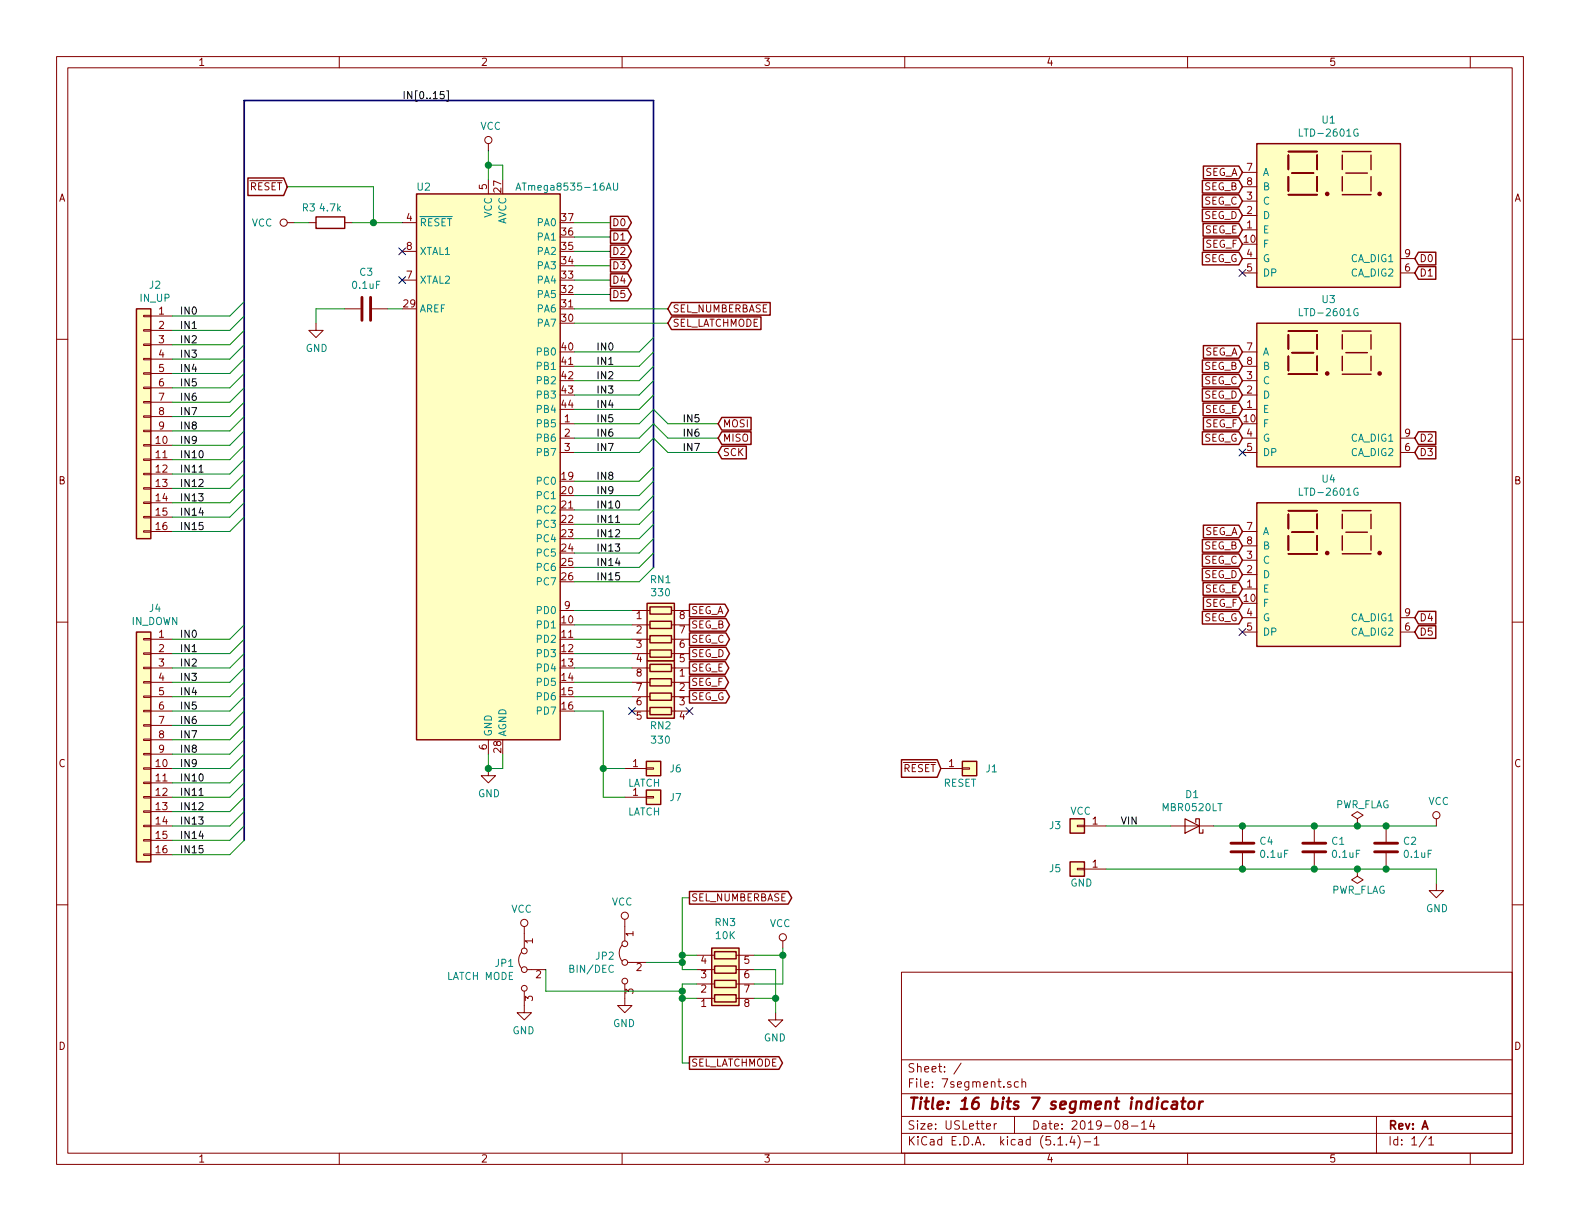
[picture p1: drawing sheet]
<svg xmlns="http://www.w3.org/2000/svg" width="279mm" height="216mm" viewBox="0 0 279 216" stroke-linecap="round" stroke-linejoin="round" font-family="sans-serif">
<g fill="none" stroke="#840000" stroke-width=".18">
<path d="M10 10h259.4v195.9h-259.4zM12 12h255.4v191.9h-255.4zM60 10v2M110 10v2M160 10v2M210 10v2M260 10v2M50.8 39.4h1.3M54.6 39.4h1.3M61 39.4h1.2M71.1 39.4h2.6M86.4 25.4v1.3"/>
<path d="M86.4 31.8v2.5M219.7 38.1h2.5M219.7 35.6h2.5M219.7 30.5h2.5M219.7 33h2.5M10 60h2M25.4 58.3h1.3v.2h-1.3zM25.4 55.8h1.3v.2h-1.3zM26.7 55.9h3.8M26.7 58.4h3.8M55.9 57.2v1.2h1.2l-1.2 1.3-1.3-1.3h1.3M61 54.6h2.8"/>
<path d="M65.8 54.6h2.8M71.1 49.5h2.6M71.1 44.5h2.6M219.7 40.6h2.5M219.7 45.7h2.5M219.7 48.3h2.5M247.6 45.7h2.6M247.6 48.3h2.6M267.4 60h2M25.4 78.6h1.3v.3h-1.3zM25.4 76.1h1.3v.2h-1.3zM25.4 71h1.3v.2h-1.3z"/>
<path d="M25.4 68.5h1.3v.2h-1.3zM25.4 65.9h1.3v.3h-1.3zM25.4 63.4h1.3v.2h-1.3zM25.4 73.5h1.3v.3h-1.3zM25.4 60.8h1.3v.3h-1.3zM26.7 78.7h3.8M26.7 61h3.8M26.7 63.5h3.8M26.7 66h3.8M26.7 68.6h3.8M26.7 71.1h3.8M26.7 73.7h3.8"/>
<path d="M26.7 76.2h3.8M99.1 77.5h2.5M99.1 74.9h2.5M219.7 72.4h2.5M219.7 69.9h2.5M219.7 67.3h2.5M219.7 77.5h2.5M219.7 62.2h2.5M219.7 64.8h2.5M247.6 77.5h2.6M25.4 81.2h1.3v.2h-1.3zM25.4 83.7h1.3v.2h-1.3z"/>
<path d="M25.4 86.2h1.3v.3h-1.3zM25.4 88.8h1.3v.2h-1.3zM25.4 91.3h1.3v.3h-1.3zM25.4 93.9h1.3v.2h-1.3zM26.7 94h3.8M26.7 81.3h3.8M26.7 83.8h3.8M26.7 86.4h3.8M26.7 88.9h3.8M26.7 91.4h3.8M99.1 80h2.5M219.7 99.1h2.5"/>
<path d="M219.7 94h2.5M219.7 96.5h2.5M219.7 80h2.5M247.6 80h2.6M10 110h2M25.4 118h1.3v.2h-1.3zM25.4 115.4h1.3v.3h-1.3zM25.4 112.9h1.3v.3h-1.3zM26.7 113h3.8M26.7 115.6h3.8M26.7 118.1h3.8M99.1 108h2.5"/>
<path d="M111.8 113h3.1M111.8 115.6h3.1M111.8 118.1h3.1M111.8 108h3.1M111.8 110.5h3.1M118.7 113h3.2M118.7 115.6h3.2M118.7 118.1h3.2M118.7 108h3.2M118.7 110.5h3.2M219.7 104.1h2.5M219.7 101.6h2.5"/>
<path d="M219.7 109.2h2.5M219.7 111.8h2.5M247.6 109.2h2.6M247.6 111.8h2.6M267.4 110h2M25.4 135.8h1.3v.2h-1.3zM25.4 138.3h1.3v.3h-1.3zM25.4 133.2h1.3v.3h-1.3zM25.4 128.1h1.3v.3h-1.3zM25.4 125.6h1.3v.3h-1.3zM25.4 123.1h1.3v.2h-1.3zM25.4 120.5h1.3v.3h-1.3z"/>
<path d="M25.4 130.7h1.3v.2h-1.3zM26.7 135.9h3.8M26.7 138.4h3.8M26.7 120.7h3.8M26.7 123.2h3.8M26.7 125.7h3.8M26.7 128.3h3.8M26.7 130.8h3.8M26.7 133.4h3.8M86.4 135.9v1.3h1.2l-1.2 1.2-1.3-1.2h1.3M86.4 130.8v2.6M110.5 135.9h3.8"/>
<path d="M111.8 120.7h3.1M111.8 123.2h3.1M111.8 125.7h3.1M114.3 135.8h1.3v.2h-1.3zM118.7 120.7h3.2M118.7 123.2h3.2M118.7 125.7h3.2M166.4 135.9h3.8M170.2 135.8h1.2v.2h-1.2zM10 160h2M25.4 140.8h1.3v.3h-1.3zM25.4 143.4h1.3v.2h-1.3z"/>
<path d="M25.4 145.9h1.3v.3h-1.3zM25.4 148.5h1.3v.2h-1.3zM25.4 151h1.3v.3h-1.3zM26.7 146.1h3.8M26.7 141h3.8M26.7 143.5h3.8M26.7 148.6h3.8M26.7 151.1h3.8M110.5 141h3.8M114.3 140.8h1.3v.3h-1.3zM190.5 145.9h1.3v.3h-1.3zM190.5 153.5h1.3v.3h-1.3z"/>
<path d="M191.8 146.1h3.8M191.8 153.7h3.8M207 146.1h7.6M219.7 146.1v2.7M219.7 150.9v2.8M232.4 146.1v2.7M232.4 150.9v2.8M240 144.8l1-.7-1-.6-1 .6 1 .7v1.3M240 146.1h.1M240 153.7v1.2l1 .7-1 .6-1-.6 1-.7M240 153.7h.1M245.1 146.1v2.7"/>
<path d="M245.1 150.9v2.8M254 156.2v1.3h1.3l-1.3 1.3-1.3-1.3h1.3M254 144.8v1.3M267.4 160h2M92.2 168.4a2.26 2.26 0 0 0 0 2.8M92.7 175.3v3.8h-1.3l1.3 1.2 1.3-1.2h-1.3M92.7 163.8v3.8M93.2 171.5h3.3M110 167.1a2.26 2.26 0 0 0 0 2.8M110.5 174v3.8h-1.3l1.3 1.3 1.3-1.3h-1.3M110.5 162.6v3.8M111 170.2h3.3"/>
<path d="M123.2 176.5h3.2M123.2 174h3.2M123.2 171.5h3.2M123.2 168.9h3.2M130.2 176.5h3.1M130.2 174h3.1M130.2 171.5h3.1M130.2 168.9h3.1M137.2 179.1v1.2h-1.3l1.3 1.3 1.2-1.3h-1.2M138.4 166.4v1.2M159.4 171.9h108v32h-108zM159.4 197.4h108"/>
<path d="M159.4 193.4h108M159.4 187.4h108M170 188l-1.3 1.9M174.4 199.2l.8-.2-.1-.2-.4-.1-.3 .2 .1 .7h.6M175.8 198.7v1M176.2 198.7l-.3 .1-.1 .2M178.7 191.3a.37 .37 0 0 0-.5 .2v.2l.5 .1 .1 .2-.2 .3-.4-.1M179.4 197.4v3M180.1 191.3h-.4l-.3 .2 .1 .6 .2 .2 .4-.1M180.7 191.4l.1-.1a.37 .37 0 0 1 .6 .2v.8M180.7 190.8v1.5M198.9 198.8l-.3-.3 .1-.2a.48 .48 0 0 1 .6-.1l.1 .3-.1 .3-.6 .1a.48 .48 0 0 0 0 .6l.2 .2 .5-.2v-.4l-.2-.3"/>
<path d="M200.1 199.1h1.1M201.9 198.6l.4-.4v1.5M201.9 199.7h.8M203.7 198.1l-.4 1.1h.9M204 198.7v1M243.4 197.4v6.5M60 203.9v2M110 203.9v2M159.4 200.4h108M160 203.9v2M187.1 202.5h.8M188.6 202.3v.2"/>
<path d="M189.6 200.9l-.4 1.1h.9M189.9 201.5v1M190.6 200.8a1.71 1.71 0 0 1 0 2.2M191.7 201.9h1.2M193.5 201.4l.4-.4v1.5M193.5 202.5h.9M210 203.9v2M252.2 200.9l-1.2 1.9M252.7 201.4l.4-.4v1.5M252.7 202.5h.8M260 203.9v2"/>
<circle cx="50.2" cy="39.4" r=".63"/>
<circle cx="86.4" cy="24.8" r=".63"/>
<circle cx="254" cy="144.1" r=".63"/>
<circle cx="92.7" cy="163.2" r=".63"/>
<circle cx="92.7" cy="171.5" r=".51"/>
<circle cx="92.7" cy="174.8" r=".51"/>
<circle cx="92.7" cy="168.1" r=".51"/>
<circle cx="110.5" cy="161.9" r=".63"/>
<circle cx="110.5" cy="170.2" r=".51"/>
<circle cx="110.5" cy="173.5" r=".51"/>
<circle cx="110.5" cy="166.9" r=".51"/>
<circle cx="138.4" cy="165.7" r=".63"/>
</g>
<path d="M206.5 194.8a.68 .68 0 0 0-1 .3v.8l.3 .2 .5-.1M207.4 194.8h.7v1.3M208.2 195.2l-.7 .1a.4 .4 0 0 0-.4 .4 .4 .4 0 0 0 .3 .4l.7-.1M208.9 194.8h.8M209.3 194.1l-.3 1.7 .1 .2 .4 .1M210.3 194.9a.51 .51 0 0 1 .5-.2 .51 .51 0 0 1 .4 .4v.6a.56 .56 0 0 1-.6 .4 .56 .56 0 0 1-.5-.4zM212.1 194.8l-.1 1.3M212.7 194.8a.55 .55 0 0 0-.6 .3" fill="none" stroke="#840000" stroke-width=".41"/>
<g fill="#ffffc2" stroke="#ffffc2" stroke-width=".18">
<path d="M222.2 88.9h25.4v25.4h-25.4z"/>
<path d="M125.9 167.6h4.8v10.2h-4.8z"/>
<path d="M189.2 144.8h2.6v2.5h-2.6z"/>
<path d="M222.2 57.2h25.4v25.4h-25.4z"/>
<path d="M24.1 54.6h2.6v40.7h-2.6z"/>
<path d="M24.1 111.8h2.6v40.6h-2.6z"/>
<path d="M73.7 34.3h25.4v96.5h-25.4z"/>
<path d="M114.4 116.8h4.9v10.2h-4.9z"/>
<path d="M114.4 106.7h4.9v10.1h-4.9z"/>
<path d="M170.2 134.6h2.5v2.6h-2.5z"/>
<path d="M222.2 25.4h25.4v25.4h-25.4z"/>
<path d="M114.3 139.7h2.5v2.5h-2.5z"/>
<path d="M114.3 134.6h2.5v2.6h-2.5z"/>
<path d="M189.2 152.4h2.6v2.5h-2.6z"/>
</g>
<g fill="none" stroke="#840000" stroke-width=".25">
<path d="M43.8 31.5h6.4l.6 1.5-.6 1.6h-6.4zM55.9 38.4h5.1v2h-5.1zM73.7 34.3h25.4v96.5h-25.4zM107.9 38.3h3.1l.7 1.1-.7 1.1h-3.1zM212.6 31.9h6.5l.6 1.1-.6 1.1h-6.5zM212.6 34.4h6.5l.6 1.2-.6 1.1h-6.5zM212.6 37h6.5l.6 1.1-.6 1.1h-6.5zM212.8 39.5h6.3l.6 1.1-.6 1.2h-6.3zM212.8 29.4h6.3l.6 1.1-.6 1.1h-6.3zM222.2 25.4h25.4v25.4h-25.4zM227.8 27.4v2.6M227.8 31.2v2.6"/>
<path d="M227.8 34.4h5.1M227.8 26.8h5.1M228.5 30.6h3.8M232.9 27.4v2.6M232.9 31.2v2.6M237.4 27.4v2.6M237.4 31.2v2.6M237.4 34.4h5M237.4 26.8h5M238 30.6h3.8M242.4 27.4v2.6M242.4 31.2v2.6"/>
<path d="M24.1 54.6h2.6v40.7h-2.6zM107.9 45.9h3.1l.7 1.1-.7 1.1h-3.1zM107.9 43.3h3.1l.7 1.2-.7 1.1h-3.1zM107.9 40.8h3.1l.7 1.1-.7 1.1h-3.1zM107.9 48.4h3.1l.7 1.1-.7 1.1h-3.1zM107.9 51h3.1l.7 1.1-.7 1.1h-3.1zM118.7 56h15.9v2.3h-15.9l-.6-1.1zM118.7 53.5h17.5v2.2h-17.5l-.6-1.1zM212.6 44.6h6.5l.6 1.1-.6 1.1h-6.5zM212.8 42.1h6.3l.6 1.1-.6 1.1h-6.3zM222.2 57.2h25.4v25.4h-25.4zM227.8 59.2v2.5"/>
<path d="M227.8 58.5h5.1M232.9 59.2v2.5M237.4 59.2v2.5M237.4 58.5h5M242.4 59.2v2.5M250.8 44.6h3.1v2.2h-3.1l-.6-1.1zM250.8 47.1h3.1v2.3h-3.1l-.6-1.1zM127.6 78.9h4.4v2.2h-4.4l-.6-1.1zM127.6 73.8h5.2v2.2h-5.2l-.6-1.1zM127.6 76.4h5.2v2.2h-5.2l-.6-1.1zM212.6 76.4h6.5l.6 1.1-.6 1.1h-6.5zM212.6 68.7h6.5l.6 1.2-.6 1.1h-6.5z"/>
<path d="M212.6 66.2h6.5l.6 1.1-.6 1.1h-6.5zM212.6 63.7h6.5l.6 1.1-.6 1.1h-6.5zM212.8 71.3h6.3l.6 1.1-.6 1.1h-6.3zM212.8 73.8h6.3l.6 1.1-.6 1.1h-6.3zM212.8 61.1h6.3l.6 1.1-.6 1.1h-6.3zM227.8 63v2.5M227.8 66.2h5.1M228.5 62.4h3.8M232.9 63v2.5M237.4 63v2.5M237.4 66.2h5M238 62.4h3.8"/>
<path d="M242.4 63v2.5M250.8 76.4h3.1v2.2h-3.1l-.6-1.1zM250.8 78.9h3.1v2.2h-3.1l-.6-1.1zM212.6 95.4h6.5l.6 1.1-.6 1.1h-6.5zM212.6 97.9h6.5l.6 1.2-.6 1.1h-6.5zM212.8 92.9h6.3l.6 1.1-.6 1.1h-6.3zM222.2 88.9h25.4v25.4h-25.4zM227.8 97.9h5.1M227.8 90.9v2.6M227.8 94.7v2.6M227.8 90.3h5.1M228.5 94.1h3.8"/>
<path d="M232.9 90.9v2.6M232.9 94.7v2.6M237.4 97.9h5M237.4 90.3h5M237.4 90.9v2.6M237.4 94.7v2.6M238 94.1h3.8M242.4 90.9v2.6M242.4 94.7v2.6M24.1 111.8h2.6v40.6h-2.6zM114.4 116.8h4.9v10.2h-4.9zM114.4 106.7h4.9v10.1h-4.9z"/>
<path d="M114.9 117.5h3.8v1.2h-3.8zM114.9 107.3h3.8v1.3h-3.8zM114.9 109.9h3.8v1.2h-3.8zM114.9 112.4h3.8v1.3h-3.8zM114.9 114.9h3.8v1.3h-3.8zM121.9 114.5h6.5l.6 1.1-.6 1.1h-6.5zM121.9 111.9h6.5l.6 1.1-.6 1.1h-6.5zM121.9 106.8h6.3l.6 1.2-.6 1.1h-6.3zM121.9 109.4h6.5l.6 1.1-.6 1.1h-6.5zM121.9 119.5h6.3l.6 1.2-.6 1.1h-6.3zM121.9 117h6.3l.7 1.1-.7 1.1h-6.3zM212.6 100.5h6.5l.6 1.1-.6 1.1h-6.5z"/>
<path d="M212.6 108.1h6.5l.6 1.1-.6 1.1h-6.5zM212.8 103h6.3l.6 1.1-.6 1.2h-6.3zM212.8 105.6h6.3l.6 1.1-.6 1.1h-6.3zM250.8 108.1h3.1v2.2h-3.1l-.6-1.1zM250.8 110.6h3.1v2.3h-3.1l-.6-1.1zM114.3 139.7h2.5v2.5h-2.5zM114.3 134.6h2.5v2.6h-2.5zM114.9 120h3.8v1.3h-3.8zM114.9 122.6h3.8v1.2h-3.8zM114.9 125.1h3.8v1.3h-3.8zM121.9 122.1h6.5l.6 1.1-.6 1.1h-6.5zM159.4 134.3h6.3l.7 1.6-.7 1.5h-6.3z"/>
<path d="M170.2 134.6h2.5v2.6h-2.5zM121.9 157.6h17.5l.6 1.2-.6 1.1h-17.5zM189.2 144.8h2.6v2.5h-2.6zM189.2 152.4h2.6v2.5h-2.6zM125.9 167.6h4.8v10.2h-4.8zM126.4 175.9h3.8v1.3h-3.8zM126.4 173.4h3.8v1.2h-3.8zM126.4 170.8h3.8v1.3h-3.8zM126.4 168.3h3.8v1.2h-3.8zM121.9 186.8h15.8l.7 1.2-.7 1.1h-15.8z"/>
</g>
<g fill="#840000" stroke="#840000" stroke-width=".25">
<circle cx="234.7" cy="97.8" r=".28"/>
<circle cx="244" cy="97.8" r=".28"/>
<circle cx="234.7" cy="66" r=".28"/>
<circle cx="244" cy="66" r=".28"/>
<circle cx="234.7" cy="34.3" r=".28"/>
<circle cx="244" cy="34.3" r=".28"/>
</g>
<path d="M91.2 33.6l.5-1.2 .4 1.2M91.4 33.3h.6M108.5 32.4v1l.2 .2h.4l.1-.2v-1M229.8 22.8v1.3h.6M240.1 22.9a.59 .59 0 0 0-.7 .6 .59 .59 0 0 0 .7 .5l.1-.5h-.3M229.8 54.6v1.2h.6M240.1 54.6a.59 .59 0 0 0-.7 .6 .59 .59 0 0 0 .7 .6l.1-.5h-.3M229.8 86.3v1.3h.6M240.1 86.4a.59 .59 0 0 0-.7 .6 .59 .59 0 0 0 .7 .5l.1-.5h-.3" fill="none" stroke="#008484" stroke-width=".18"/>
<path d="M64 52.6v4M65.5 52.6v4M217.7 150.6h4M217.7 149.1h4M230.4 150.6h4M230.4 149.1h4M243.1 150.6h4M243.1 149.1h4" fill="none" stroke="#840000" stroke-width=".51"/>
<path d="M209.5 144.8l2.6 1.3-2.6 1.2zM211.5 145.4v-.6h.6v2.5h.6v-.6" fill="none" stroke="#840000" stroke-width=".2"/>
<path d="M115.6 100.3v-82.5h-72.4v130.8" fill="none" stroke="#000084" stroke-width=".3"/>
<g fill="none" stroke="#008400" stroke-width=".18">
<path d="M50.8 33h15.2v6.4M52.1 39.4h2.5M62.2 39.4h8.9M86.4 29.2h2.5v2.6M86.4 26.7v5.1M101.6 39.4h6.3M43.2 53.3l-2.6 2.6h-10.1M43.2 55.9l-2.6 2.5h-10.1M43.2 58.4l-2.6 2.6h-10.1M61 54.6h-5.1v2.6M68.6 54.6h2.5M101.6 44.5h6.3"/>
<path d="M101.6 47h6.3M101.6 49.5h6.3M101.6 52.1h6.3M101.6 54.6h16.5M101.6 57.2h16.5M101.6 41.9h6.3M115.6 59.7l-2.6 2.5h-11.4M43.2 78.7l-2.6 2.6h-10.1M43.2 76.2l-2.6 2.5h-10.1M43.2 73.7l-2.6 2.5h-10.1M43.2 61l-2.6 2.5h-10.1M43.2 63.5l-2.6 2.5h-10.1"/>
<path d="M43.2 66l-2.6 2.6h-10.1M43.2 68.6l-2.6 2.5h-10.1M43.2 71.1l-2.6 2.6h-10.1M101.6 74.9h11.4l2.6-2.5 2.5 2.5h8.9M101.6 77.5h11.4l2.6-2.6 2.5 2.6h8.9M115.6 62.2l-2.6 2.6h-11.4M115.6 64.8l-2.6 2.5h-11.4M115.6 67.3l-2.6 2.6h-11.4M115.6 69.9l-2.6 2.5h-11.4M43.2 81.3l-2.6 2.5h-10.1M43.2 83.8l-2.6 2.6h-10.1M43.2 91.4l-2.6 2.6h-10.1"/>
<path d="M43.2 88.9l-2.6 2.5h-10.1M43.2 86.4l-2.6 2.5h-10.1M101.6 80h11.4l2.6-2.5 2.5 2.5h8.9M115.6 82.6l-2.6 2.5h-11.4M115.6 85.1l-2.6 2.5h-11.4M115.6 87.6l-2.6 2.6h-11.4M115.6 90.2l-2.6 2.5h-11.4M115.6 92.7l-2.6 2.6h-11.4M115.6 95.3l-2.6 2.5h-11.4M115.6 97.8l-2.6 2.5h-11.4M43.2 115.6l-2.6 2.5h-10.1M43.2 118.1l-2.6 2.6h-10.1"/>
<path d="M43.2 113l-2.6 2.6h-10.1M43.2 110.5l-2.6 2.5h-10.1M101.6 118.1h10.2M101.6 115.6h10.2M101.6 108h10.2M101.6 110.5h10.2M101.6 113h10.2M115.6 100.3l-2.6 2.6h-11.4M43.2 120.7l-2.6 2.5h-10.1M43.2 133.4l-2.6 2.5h-10.1M43.2 123.2l-2.6 2.5h-10.1M43.2 138.4l-2.6 2.6h-10.1"/>
<path d="M43.2 128.3l-2.6 2.5h-10.1M43.2 125.7l-2.6 2.6h-10.1M43.2 130.8l-2.6 2.6h-10.1M43.2 135.9l-2.6 2.5h-10.1M86.4 133.4v2.5h2.5v-2.5M101.6 120.7h10.2M101.6 123.2h10.2M101.6 125.7h5.1v15.3h3.8M106.7 135.9h3.8M43.2 143.5l-2.6 2.6h-10.1M43.2 146.1l-2.6 2.5h-10.1M43.2 141l-2.6 2.5h-10.1"/>
<path d="M43.2 148.6l-2.6 2.5h-10.1M121.9 158.8h-1.3v12.7h2.6M195.6 146.1h11.4M195.6 153.7h58.4v2.5M214.6 146.1h39.4M96.5 171.5v3.8h24.1M114.3 170.2h6.3M120.6 168.9h2.6M120.6 176.5h2.6M123.2 174h-2.6v14h1.3M133.3 168.9h5.1M133.3 171.5h3.9v7.6"/>
<path d="M133.3 176.5h3.9M138.4 167.6v6.4h-5.1"/>
</g>
<path d="M78.5 16.2h-.6l-.1 .6 .2-.1 .5 .1v.5l-.2 .1-.5-.1M79 16.1h.3v1.8h-.3M35.2 83.5h.7M108.9 92.4h.7M35.2 140.6h.7" fill="none" stroke="#000" stroke-width=".18"/>
<g fill="#008400" stroke="#008400" stroke-width=".25">
<circle cx="219.7" cy="146.1" r=".51"/>
<circle cx="232.4" cy="146.1" r=".51"/>
<circle cx="232.4" cy="153.7" r=".51"/>
<circle cx="219.7" cy="153.7" r=".51"/>
<circle cx="66" cy="39.4" r=".51"/>
<circle cx="120.7" cy="168.9" r=".51"/>
<circle cx="106.7" cy="135.9" r=".51"/>
<circle cx="120.7" cy="176.5" r=".51"/>
<circle cx="245.1" cy="146.1" r=".51"/>
<circle cx="120.7" cy="175.3" r=".51"/>
<circle cx="245.1" cy="153.7" r=".51"/>
<circle cx="120.7" cy="170.2" r=".51"/>
<circle cx="240" cy="146.1" r=".51"/>
<circle cx="137.2" cy="176.5" r=".51"/>
<circle cx="240" cy="153.7" r=".51"/>
<circle cx="138.4" cy="168.9" r=".51"/>
<circle cx="86.4" cy="29.2" r=".51"/>
<circle cx="86.4" cy="135.9" r=".51"/>
</g>
<g fill="none" stroke="#000084" stroke-width=".18">
<path d="M70.5 43.8l1.2 1.3M70.5 48.9l1.2 1.2M71.7 43.8l-1.2 1.3M71.7 48.9l-1.2 1.2M219.1 47.7l1.2 1.2M220.3 47.7l-1.2 1.2M219.1 79.4l1.2 1.2M220.3 79.4l-1.2 1.2M219.1 111.2l1.2 1.2M220.3 111.2l-1.2 1.2M111.2 125.1l1.2 1.2M112.4 125.1l-1.2 1.2"/>
<path d="M121.3 125.1l1.2 1.2M122.5 125.1l-1.2 1.2"/>
</g>
<text font-size="2.8" fill="#840000" x="160.4" y="196.2">Title: 16 bits 7 segment indicator</text>
<g font-size="2.1" fill="#840000">
<text x="160.4" y="189.6">Sheet: /</text>
<text x="160.4" y="192.3">File: 7segment.sch</text>
<text x="160.4" y="202.5">KiCad E.D.A. kicad (5.1.4)-1</text>
<text x="160.4" y="199.7">Size: USLetter</text>
<text x="182.4" y="199.7">Date: 2019-08-14</text>
<text x="245.4" y="199.7">Rev: A</text>
<text x="245.4" y="202.5">Id: 1/1</text>
</g>
<g font-size="1.8" fill="#840000">
<text x="35" y="11.6">1</text>
<text x="85" y="11.6">2</text>
<text x="135" y="11.6">3</text>
<text x="185" y="11.6">4</text>
<text x="235" y="11.6">5</text>
<text x="10.4" y="35.6">A</text>
<text x="44.1" y="33.7">RESET</text>
<text x="86.1" y="33.5" transform="rotate(-90 86.1 33.5)">5</text>
<text x="88.6" y="34" transform="rotate(-90 88.6 34)">27</text>
<text x="212.9" y="31.1">SEG_A</text>
<text x="212.9" y="33.7">SEG_B</text>
<text x="220.5" y="35.3">3</text>
<text x="220.5" y="30.2">7</text>
<text x="220.5" y="32.8">8</text>
<text x="267.8" y="35.6">A</text>
<text x="71.9" y="39.1">4</text>
<text x="99.4" y="41.7">36</text>
<text x="99.4" y="39.1">37</text>
<text x="108.2" y="40">D0</text>
<text x="212.9" y="36.2">SEG_C</text>
<text x="212.9" y="38.7">SEG_D</text>
<text x="213" y="41.3">SEG_E</text>
<text x="220.5" y="40.4">1</text>
<text x="220.5" y="37.8">2</text>
<text x="71.9" y="44.2">8</text>
<text x="99.4" y="46.7">34</text>
<text x="99.4" y="44.2">35</text>
<text x="108.2" y="47.6">D3</text>
<text x="108.2" y="45.1">D2</text>
<text x="108.2" y="42.5">D1</text>
<text x="212.8" y="46.4">SEG_G</text>
<text x="213.1" y="43.8">SEG_F</text>
<text x="220" y="42.9">10</text>
<text x="220.5" y="45.5">4</text>
<text x="248.4" y="45.5">9</text>
<text x="251" y="46.4">D0</text>
<text x="71.9" y="49.3">7</text>
<text x="99.4" y="51.8">32</text>
<text x="99.4" y="49.3">33</text>
<text x="108.2" y="50.2">D4</text>
<text x="108.2" y="52.7">D5</text>
<text x="220.5" y="48">5</text>
<text x="248.4" y="48">6</text>
<text x="251" y="48.9">D1</text>
<text x="28.1" y="55.6">1</text>
<text x="28.1" y="58.2">2</text>
<text x="71.4" y="54.4">29</text>
<text x="99.4" y="56.9">30</text>
<text x="99.4" y="54.4">31</text>
<text x="118.9" y="57.8">SEL_LATCHMODE</text>
<text x="118.9" y="55.2">SEL_NUMBERBASE</text>
<text x="28.1" y="60.7">3</text>
<text x="28.1" y="63.2">4</text>
<text x="28.1" y="65.8">5</text>
<text x="99.4" y="62">40</text>
<text x="99.4" y="64.5">41</text>
<text x="212.9" y="65.4">SEG_B</text>
<text x="212.9" y="62.9">SEG_A</text>
<text x="220.5" y="62">7</text>
<text x="220.5" y="64.5">8</text>
<text x="28.1" y="68.3">6</text>
<text x="28.1" y="70.9">7</text>
<text x="99.4" y="67.1">42</text>
<text x="99.4" y="69.6">43</text>
<text x="212.9" y="70.5">SEG_D</text>
<text x="212.9" y="67.9">SEG_C</text>
<text x="220.5" y="69.6">2</text>
<text x="220.5" y="67.1">3</text>
<text x="28.1" y="73.4">8</text>
<text x="28.1" y="75.9">9</text>
<text x="99.4" y="72.1">44</text>
<text x="99.8" y="74.7">1</text>
<text x="99.8" y="77.2">2</text>
<text x="127.8" y="75.6">MOSI</text>
<text x="213" y="73">SEG_E</text>
<text x="213.1" y="75.6">SEG_F</text>
<text x="220" y="74.7">10</text>
<text x="220.5" y="72.1">1</text>
<text x="220.5" y="77.2">4</text>
<text x="248.4" y="77.2">9</text>
<text x="27.6" y="78.5">10</text>
<text x="27.6" y="81">11</text>
<text x="27.6" y="83.6">12</text>
<text x="99.8" y="79.8">3</text>
<text x="127.8" y="80.6">SCK</text>
<text x="127.8" y="78.1">MISO</text>
<text x="212.8" y="78.1">SEG_G</text>
<text x="220.5" y="79.8">5</text>
<text x="248.4" y="79.8">6</text>
<text x="251" y="78.1">D2</text>
<text x="251" y="80.6">D3</text>
<text x="10.4" y="85.6">B</text>
<text x="27.6" y="86.1">13</text>
<text x="27.6" y="88.6">14</text>
<text x="99.4" y="84.8">19</text>
<text x="99.4" y="87.4">20</text>
<text x="99.4" y="89.9">21</text>
<text x="267.8" y="85.6">B</text>
<text x="27.6" y="91.2">15</text>
<text x="27.6" y="93.7">16</text>
<text x="99.4" y="92.5">22</text>
<text x="99.4" y="95">23</text>
<text x="212.9" y="94.6">SEG_A</text>
<text x="220.5" y="93.7">7</text>
<text x="99.4" y="97.5">24</text>
<text x="99.4" y="100.1">25</text>
<text x="212.9" y="97.2">SEG_B</text>
<text x="212.9" y="99.7">SEG_C</text>
<text x="220.5" y="101.3">2</text>
<text x="220.5" y="98.8">3</text>
<text x="220.5" y="96.3">8</text>
<text x="99.4" y="102.6">26</text>
<text x="99.8" y="107.7">9</text>
<text x="212.9" y="102.2">SEG_D</text>
<text x="213" y="104.8">SEG_E</text>
<text x="213.1" y="107.3">SEG_F</text>
<text x="220" y="106.4">10</text>
<text x="220.5" y="103.9">1</text>
<text x="28.1" y="112.8">1</text>
<text x="99.4" y="110.2">10</text>
<text x="99.4" y="112.8">11</text>
<text x="112.5" y="109.5">1</text>
<text x="112.5" y="112">2</text>
<text x="120.2" y="112">7</text>
<text x="120.2" y="109.5">8</text>
<text x="122.2" y="113.7">SEG_C</text>
<text x="122.2" y="108.6">SEG_A</text>
<text x="122.2" y="111.1">SEG_B</text>
<text x="212.8" y="109.9">SEG_G</text>
<text x="220.5" y="109">4</text>
<text x="220.5" y="111.5">5</text>
<text x="248.4" y="111.5">6</text>
<text x="248.4" y="109">9</text>
<text x="251" y="109.9">D4</text>
<text x="251" y="112.4">D5</text>
<text x="28.1" y="115.3">2</text>
<text x="28.1" y="117.9">3</text>
<text x="99.4" y="115.3">12</text>
<text x="99.4" y="117.9">13</text>
<text x="112.5" y="119.6">8</text>
<text x="112.5" y="114.6">3</text>
<text x="112.5" y="117.1">4</text>
<text x="120.2" y="119.6">1</text>
<text x="120.2" y="117.1">5</text>
<text x="120.2" y="114.6">6</text>
<text x="122.2" y="116.2">SEG_D</text>
<text x="122.2" y="118.7">SEG_E</text>
<text x="28.1" y="120.4">4</text>
<text x="28.1" y="122.9">5</text>
<text x="28.1" y="125.5">6</text>
<text x="99.4" y="120.4">14</text>
<text x="99.4" y="122.9">15</text>
<text x="99.4" y="125.5">16</text>
<text x="112.5" y="124.7">6</text>
<text x="112.5" y="122.2">7</text>
<text x="120.2" y="122.2">2</text>
<text x="120.2" y="124.7">3</text>
<text x="122.2" y="123.8">SEG_G</text>
<text x="122.2" y="121.3">SEG_F</text>
<text x="28.1" y="128">7</text>
<text x="28.1" y="130.6">8</text>
<text x="112.5" y="127.3">5</text>
<text x="120.2" y="127.3">4</text>
<text x="10.4" y="135.6">C</text>
<text x="27.6" y="135.6">10</text>
<text x="28.1" y="133.1">9</text>
<text x="86.1" y="132.6" transform="rotate(-90 86.1 132.6)">6</text>
<text x="88.6" y="133" transform="rotate(-90 88.6 133)">28</text>
<text x="111.9" y="135.6">1</text>
<text x="159.7" y="136.5">RESET</text>
<text x="167.8" y="135.6">1</text>
<text x="267.8" y="135.6">C</text>
<text x="27.6" y="138.2">11</text>
<text x="27.6" y="140.7">12</text>
<text x="27.6" y="143.3">13</text>
<text x="111.9" y="140.7">1</text>
<text x="27.6" y="145.8">14</text>
<text x="27.6" y="148.3">15</text>
<text x="193.2" y="145.8">1</text>
<text x="27.6" y="150.9">16</text>
<text x="193.2" y="153.4">1</text>
<text x="122.2" y="159.4">SEL_NUMBERBASE</text>
<text x="94.2" y="166.9" transform="rotate(-90 94.2 166.9)">1</text>
<text x="112" y="165.6" transform="rotate(-90 112 165.6)">1</text>
<text x="94.8" y="173">2</text>
<text x="112.5" y="171.7">2</text>
<text x="124" y="173">3</text>
<text x="124" y="170.4">4</text>
<text x="131.6" y="170.4">5</text>
<text x="131.6" y="173">6</text>
<text x="94.2" y="177" transform="rotate(-90 94.2 177)">3</text>
<text x="112" y="175.7" transform="rotate(-90 112 175.7)">3</text>
<text x="124" y="178.1">1</text>
<text x="124" y="175.5">2</text>
<text x="131.6" y="175.5">7</text>
<text x="131.6" y="178.1">8</text>
<text x="10.4" y="185.6">D</text>
<text x="267.8" y="185.6">D</text>
<text x="122.2" y="188.6">SEL_LATCHMODE</text>
<text x="35" y="205.5">1</text>
<text x="85" y="205.5">2</text>
<text x="135" y="205.5">3</text>
<text x="185" y="205.5">4</text>
<text x="235" y="205.5">5</text>
</g>
<g font-size="1.8">
<text x="71.1" y="17.5">IN[0..15]</text>
<text x="31.7" y="58.2">IN1</text>
<text x="31.7" y="55.6">IN0</text>
<text x="31.7" y="65.8">IN4</text>
<text x="31.7" y="63.2">IN3</text>
<text x="31.7" y="60.7">IN2</text>
<text x="105.4" y="64.5">IN1</text>
<text x="105.4" y="62">IN0</text>
<text x="31.7" y="68.3">IN5</text>
<text x="31.7" y="70.9">IN6</text>
<text x="105.4" y="67.1">IN2</text>
<text x="105.4" y="69.6">IN3</text>
<text x="31.7" y="75.9">IN8</text>
<text x="31.7" y="73.4">IN7</text>
<text x="105.4" y="74.7">IN5</text>
<text x="105.4" y="72.1">IN4</text>
<text x="105.4" y="77.2">IN6</text>
<text x="120.6" y="74.7">IN5</text>
<text x="120.6" y="77.2">IN6</text>
<text x="31.7" y="83.6">IN11</text>
<text x="31.7" y="81">IN10</text>
<text x="31.7" y="78.5">IN9</text>
<text x="105.4" y="79.8">IN7</text>
<text x="120.6" y="79.8">IN7</text>
<text x="31.7" y="86.1">IN12</text>
<text x="31.7" y="88.6">IN13</text>
<text x="105.4" y="89.9">IN10</text>
<text x="105.4" y="87.4">IN9</text>
<text x="105.4" y="84.8">IN8</text>
<text x="31.7" y="91.2">IN14</text>
<text x="31.7" y="93.7">IN15</text>
<text x="105.4" y="95">IN12</text>
<text x="105.4" y="92.5">IN11</text>
<text x="105.4" y="97.5">IN13</text>
<text x="105.4" y="100.1">IN14</text>
<text x="105.4" y="102.6">IN15</text>
<text x="31.7" y="112.8">IN0</text>
<text x="31.7" y="115.3">IN1</text>
<text x="31.7" y="117.9">IN2</text>
<text x="31.7" y="125.5">IN5</text>
<text x="31.7" y="120.4">IN3</text>
<text x="31.7" y="122.9">IN4</text>
<text x="31.7" y="130.6">IN7</text>
<text x="31.7" y="128">IN6</text>
<text x="31.7" y="133.1">IN8</text>
<text x="31.7" y="135.6">IN9</text>
<text x="31.7" y="138.2">IN10</text>
<text x="31.7" y="140.7">IN11</text>
<text x="31.7" y="143.3">IN12</text>
<text x="31.7" y="145.8">IN13</text>
<text x="31.7" y="148.3">IN14</text>
<text x="198.1" y="145.8">VIN</text>
<text x="31.7" y="150.9">IN15</text>
</g>
<g font-size="1.8" fill="#008484">
<text x="84.9" y="23">VCC</text>
<text x="233.8" y="21.8">U1</text>
<text x="230.3" y="24.2">LTD-2601G</text>
<text x="73.8" y="33.7">U2</text>
<text x="92.3" y="33.7">ATmega8535-16AU</text>
<text x="223.3" y="31.1">A</text>
<text x="223.3" y="33.7">B</text>
<text x="44.5" y="40.1">VCC</text>
<text x="53.5" y="37.4">R3</text>
<text x="56.7" y="37.4">4.7k</text>
<text x="74.2" y="40">RESET</text>
<text x="87" y="38.5" transform="rotate(-90 87 38.5)">VCC</text>
<text x="89.5" y="39.8" transform="rotate(-90 89.5 39.8)">AVCC</text>
<text x="95.1" y="40">PA0</text>
<text x="223.3" y="41.3">E</text>
<text x="223.3" y="38.7">D</text>
<text x="223.3" y="36.2">C</text>
<text x="74.2" y="45.1">XTAL1</text>
<text x="95.1" y="47.6">PA3</text>
<text x="95.1" y="45.1">PA2</text>
<text x="95.1" y="42.5">PA1</text>
<text x="223.3" y="43.8">F</text>
<text x="223.3" y="46.4">G</text>
<text x="239" y="46.4">CA_DIG1</text>
<text x="24.8" y="53.4">IN_UP</text>
<text x="26.5" y="51.1">J2</text>
<text x="62.4" y="51.1">0.1uF</text>
<text x="63.7" y="48.8">C3</text>
<text x="74.2" y="50.2">XTAL2</text>
<text x="95.1" y="52.7">PA5</text>
<text x="95.1" y="50.2">PA4</text>
<text x="223.3" y="48.9">DP</text>
<text x="233.8" y="53.6">U3</text>
<text x="239" y="48.9">CA_DIG2</text>
<text x="74.2" y="55.2">AREF</text>
<text x="95.1" y="57.8">PA7</text>
<text x="95.1" y="55.2">PA6</text>
<text x="230.3" y="55.9">LTD-2601G</text>
<text x="54.1" y="62.2">GND</text>
<text x="95.1" y="62.9">PB0</text>
<text x="95.1" y="65.4">PB1</text>
<text x="223.3" y="62.9">A</text>
<text x="223.3" y="65.4">B</text>
<text x="95.1" y="67.9">PB2</text>
<text x="95.1" y="70.5">PB3</text>
<text x="223.3" y="70.5">D</text>
<text x="223.3" y="67.9">C</text>
<text x="95.1" y="75.6">PB5</text>
<text x="95.1" y="73">PB4</text>
<text x="223.3" y="73">E</text>
<text x="223.3" y="75.6">F</text>
<text x="95.1" y="78.1">PB6</text>
<text x="95.1" y="80.6">PB7</text>
<text x="223.3" y="78.1">G</text>
<text x="223.3" y="80.6">DP</text>
<text x="239" y="80.6">CA_DIG2</text>
<text x="239" y="78.1">CA_DIG1</text>
<text x="95.1" y="85.7">PC0</text>
<text x="95.1" y="88.3">PC1</text>
<text x="230.3" y="87.7">LTD-2601G</text>
<text x="233.8" y="85.3">U4</text>
<text x="95.1" y="90.8">PC2</text>
<text x="95.1" y="93.3">PC3</text>
<text x="95.1" y="95.9">PC4</text>
<text x="223.3" y="94.6">A</text>
<text x="95.1" y="98.4">PC5</text>
<text x="95.1" y="101">PC6</text>
<text x="223.3" y="99.7">C</text>
<text x="223.3" y="97.2">B</text>
<text x="95.1" y="103.5">PC7</text>
<text x="115.1" y="103.1">RN1</text>
<text x="115.4" y="105.4">330</text>
<text x="223.3" y="104.8">E</text>
<text x="223.3" y="107.3">F</text>
<text x="223.3" y="102.2">D</text>
<text x="23.3" y="110.5">IN_DOWN</text>
<text x="26.5" y="108.2">J4</text>
<text x="95.1" y="111.1">PD1</text>
<text x="95.1" y="113.7">PD2</text>
<text x="95.1" y="108.6">PD0</text>
<text x="223.3" y="109.9">G</text>
<text x="223.3" y="112.4">DP</text>
<text x="239" y="112.4">CA_DIG2</text>
<text x="239" y="109.9">CA_DIG1</text>
<text x="95.1" y="116.2">PD3</text>
<text x="95.1" y="118.7">PD4</text>
<text x="95.1" y="121.3">PD5</text>
<text x="95.1" y="123.8">PD6</text>
<text x="87" y="130.3" transform="rotate(-90 87 130.3)">GND</text>
<text x="89.5" y="130.3" transform="rotate(-90 89.5 130.3)">AGND</text>
<text x="95.1" y="126.4">PD7</text>
<text x="115.1" y="129">RN2</text>
<text x="115.3" y="131.5">330</text>
<text x="118.5" y="136.6">J6</text>
<text x="174.4" y="136.6">J1</text>
<text x="84.5" y="141">GND</text>
<text x="110.9" y="139.1">LATCH</text>
<text x="118.5" y="141.7">J7</text>
<text x="166.8" y="139.1">RESET</text>
<text x="205.8" y="143.4">MBR0520LT</text>
<text x="209.7" y="141.1">D1</text>
<text x="236" y="142.9">PWR_FLAG</text>
<text x="252.6" y="142.3">VCC</text>
<text x="110.9" y="144.2">LATCH</text>
<text x="185.6" y="146.6">J3</text>
<text x="189.3" y="144.1">VCC</text>
<text x="222.8" y="149.4">C4</text>
<text x="235.5" y="149.4">C1</text>
<text x="248.2" y="149.4">C2</text>
<text x="185.6" y="154.2">J5</text>
<text x="223" y="151.7">0.1uF</text>
<text x="235.7" y="151.7">0.1uF</text>
<text x="248.4" y="151.7">0.1uF</text>
<text x="90.4" y="161.4">VCC</text>
<text x="108.2" y="160.1">VCC</text>
<text x="189.3" y="156.8">GND</text>
<text x="235.4" y="158">PWR_FLAG</text>
<text x="252.2" y="161.3">GND</text>
<text x="126.5" y="163.8">RN3</text>
<text x="126.6" y="166.1">10K</text>
<text x="136.1" y="163.9">VCC</text>
<text x="79.1" y="173.3">LATCH MODE</text>
<text x="87.6" y="171">JP1</text>
<text x="101" y="172">BIN/DEC</text>
<text x="105.4" y="169.7">JP2</text>
<text x="90.6" y="182.9">GND</text>
<text x="108.4" y="181.6">GND</text>
<text x="135.1" y="184.1">GND</text>
</g>
</svg>
